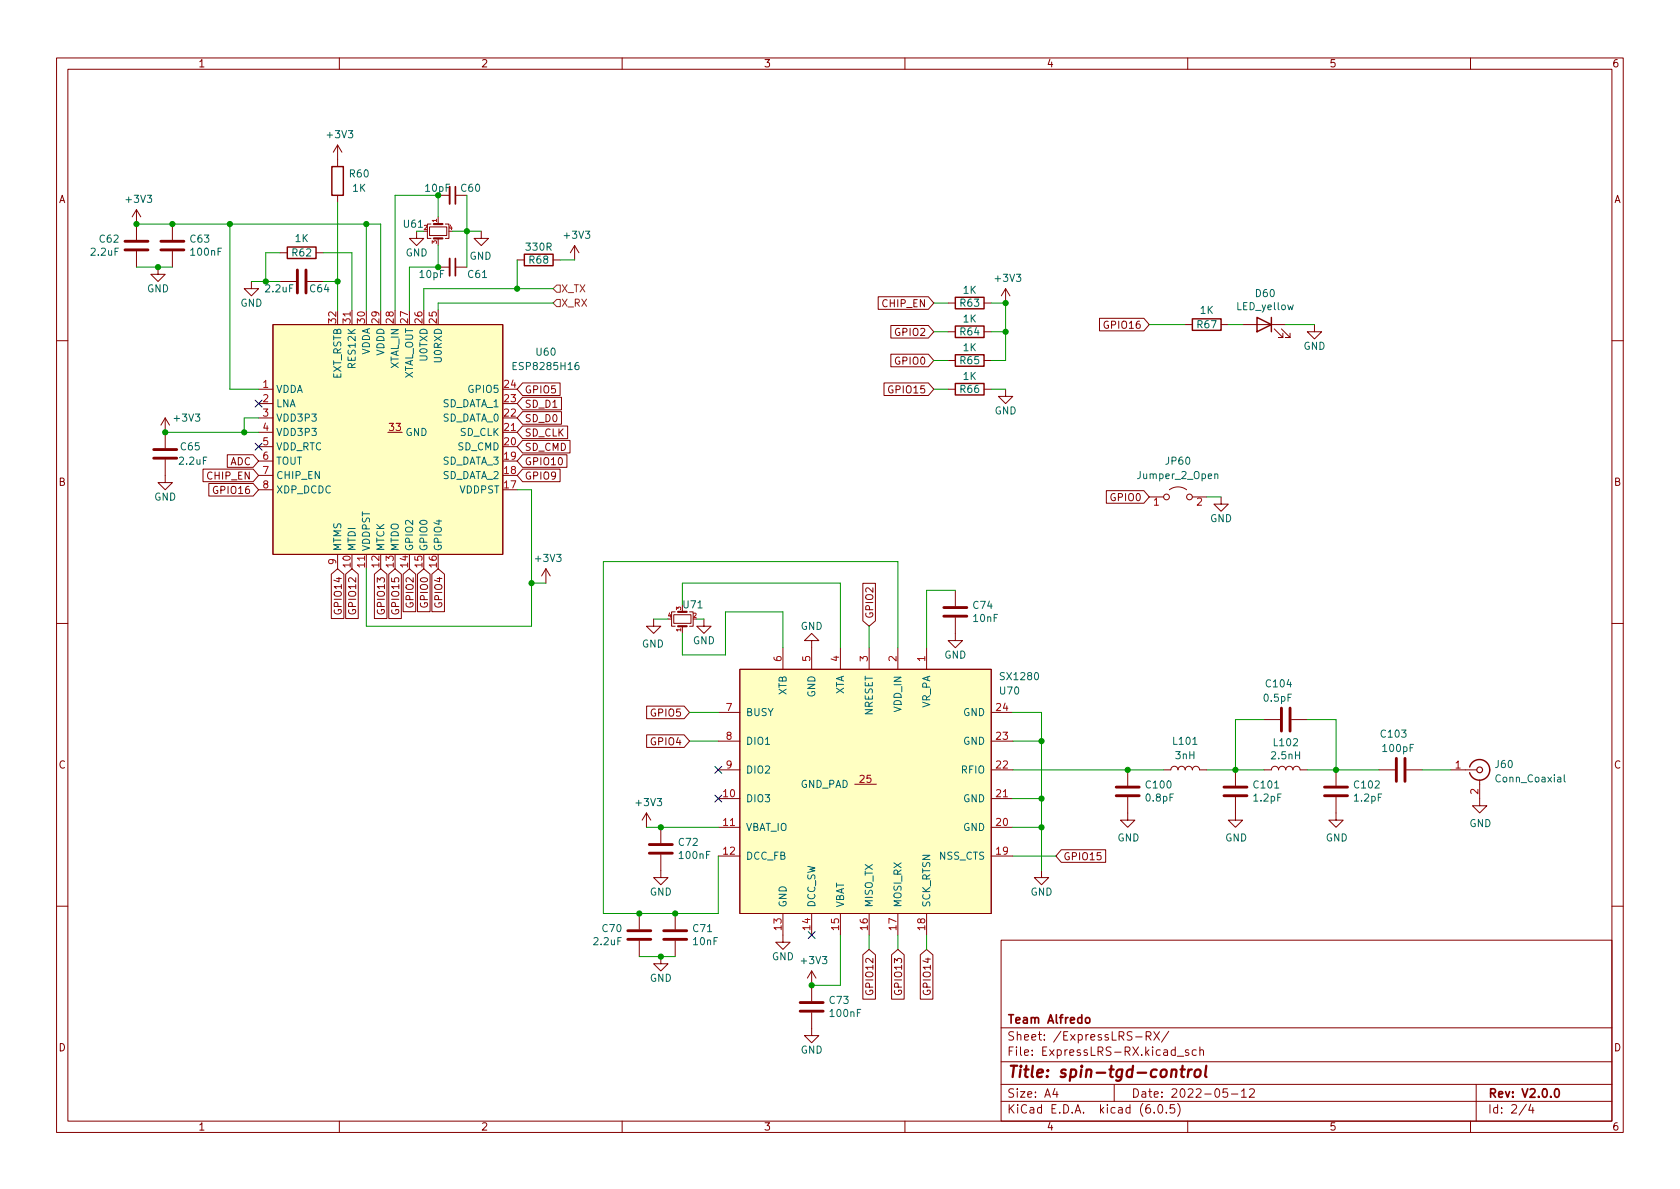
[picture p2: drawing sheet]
<svg xmlns="http://www.w3.org/2000/svg" width="297mm" height="210mm" viewBox="0 0 297 210" stroke-linecap="round" stroke-linejoin="round" font-family="sans-serif">
<g fill="none" stroke="#840000" stroke-width=".18">
<path d="M10 10.2h277v190.1h-277zM12 12.2h273v186.1h-273zM60 10.2v2M110 10.2v2M160 10.2v2M210 10.2v2M260 10.2v2M24.1 37.1l-.7 1.2M24.1 37.1v5.3M24.1 37.1l.8 1.2M30.5 39.6v2.8M59.7 25.6l-.8 1.3"/>
<path d="M59.7 25.6v3.9M59.7 34.5v1.3M59.7 25.6l.8 1.3M76.2 39.6h-.6v2.6h.6M77.5 38.3v1.3M78.7 39.6h.7v2.6h-.7M80.5 34.5h2M24.1 44.4v2.8M27.9 47.2v1.3h1.3l-1.3 1.3-1.2-1.3h1.2M30.5 44.4v2.8M44.4 49.8v1.2h1.3l-1.3 1.3-1.2-1.3h1.2M48.3 57.4h40.6v40.6h-40.6z"/>
<path d="M49.5 49.8h2.8M49.5 44.7h1.3M55.9 44.7h1.2M62.2 54.9v2.5M73.7 40.9v1.3h1.2l-1.2 1.2-1.3-1.2h1.3M75.9 40.1h3.1v1.6h-3.1zM77.5 42.2v1.2M77.5 47.2h2M80.5 47.2h2M85.1 40.9v1.3h-1.3l1.3 1.2 1.3-1.2h-1.3M91.4 46h1.3M97.8 46h1.3"/>
<path d="M101.6 43.4l-.8 1.3M101.6 43.4v2.6M101.6 43.4l.8 1.3M155.3 52.5h8.8l1 1.1-1 1.1h-8.8zM157.5 57.6h6.6l1 1.1-1 1.1h-6.6zM167.6 58.7h1.3M167.6 53.6h1.3M174 58.7h1.3M174 53.6h1.3M177.8 51l-.8 1.3M177.8 51v2.6M177.8 51l.8 1.3"/>
<path d="M194.4 56.3h7.8l1 1.1-1 1.1h-7.8zM209.5 57.4h1.3M215.9 57.4h1.3M219.7 57.4h7.6M225.3 58.2l1.5 1.5h-.7h.7v-.8M226.6 58.2l1.5 1.5h-.8h.8v-.8M232.4 57.4v1.3h1.3l-1.3 1.2-1.3-1.2h1.3M10 60.2h2M29.2 73.9l-.8 1.3M29.2 73.9v5.3M29.2 73.9l.8 1.3M45.7 68.8h2.6"/>
<path d="M45.7 71.4h2.6M45.7 76.4h2.6M45.7 73.9h2.6M45.7 79h2.6M68.6 76.4v1.3h1.2l-1.2 1.3-1.3-1.3h1.3M88.9 76.4h2.5M92.4 67.7h6.6v2.2h-6.6l-1-1.1zM92.4 77.9h8.4v2.2h-8.4l-1-1.1zM92.4 72.8h6.9v2.2h-6.9l-1-1.1zM92.4 70.3h6.9v2.2h-6.9l-1-1.1zM92.4 75.3h8v2.3h-8l-1-1.2zM156.3 67.7h7.8l1 1.1-1 1.1h-7.8z"/>
<path d="M157.5 62.6h6.6l1 1.1-1 1.2h-6.6zM167.6 68.8h1.3M167.6 63.7h1.3M174 68.8h1.3M174 63.7h1.3M177.8 68.8v1.3h1.3l-1.3 1.3-1.3-1.3h1.3M285 60.2h2M29.2 81.3v4h1.3l-1.3 1.3-1.3-1.3h1.3M35.9 83h8.9l.9 1.1-.9 1.1h-8.9zM36.9 85.5h7.9l.9 1.1-.9 1.1h-7.9zM40.2 80.4h4.6l.9 1.1-.9 1.1h-4.6zM45.7 81.5h2.6"/>
<path d="M45.7 84.1h2.6M45.7 86.6h2.6M59.7 98v2.6M64.8 98v2.6M92.4 80.4h7.8v2.2h-7.8l-1-1.1zM92.4 83h6.6v2.2h-6.6l-1-1.1zM195.6 86.8h6.6l1 1.1-1 1.1h-6.6zM203.2 87.9h2.5M206.8 86.6a2.54 2.54 0 0 1 3 0M210.8 87.9h2.6M215.9 87.9v1.2h1.3l-1.3 1.3-1.3-1.3h1.3M10 110.2h2"/>
<path d="M58.6 101.5l1.1-.9 1.1 .9v7.9h-2.2zM61.1 101.5l1.1-.9 1.1 .9v7.9h-2.2zM66.2 101.5l1.1-.9 1.1 .9v7.9h-2.2zM68.7 101.5l1.1-.9 1.2 .9v7.9h-2.3zM71.3 101.5l1.1-.9 1.1 .9v6.7h-2.2zM73.8 101.5l1.1-.9 1.1 .9v6.7h-2.2zM76.4 101.5l1.1-.9 1.1 .9v6.7h-2.2zM96.5 100.6l-.7 1.2M96.5 100.6v2.5M96.5 100.6l.8 1.2M115.6 109.5v1.2h-1.3l1.3 1.3 1.2-1.3h-1.2M119.1 108.7h3.1v1.5h-3.1z"/>
<path d="M119.4 108.2h-.7v2.5h.7M120.6 110.7v1.3M121.9 108.2h.7v2.5h-.7M124.5 109.5v1.2h1.2l-1.2 1.3-1.3-1.3h1.3M130.8 118.4h44.5v43.1h-44.5zM138.4 114.5v3.9M143.5 113.3h1.3l-1.3-1.3-1.3 1.3h1.3v5.1M148.6 114.5v3.9M152.6 103.1h2.2v6.7l-1.1 .9-1.1-.9zM153.7 114.5v3.9M158.7 114.5v3.9M163.8 114.5v3.9"/>
<path d="M168.9 109.2v4.1h1.3l-1.3 1.2-1.3-1.2h1.3M168.9 104.4v2.8M285 110.2h2M114.3 129.9h6.7l.9 1.2-.9 1.1h-6.7zM114.3 124.9h6.7l.9 1.1-.9 1.1h-6.7zM127 136.1h3.8M127 131.1h3.8M127 126h3.8M151.1 138.7h3.8v1.2h1.3l-1.3 1.3-1.2-1.3h1.2M175.3 136.1h3.8M175.3 131.1h3.8M175.3 126h3.8"/>
<path d="M199.4 136.1v2.8M205.7 136.1h1.3a.64 .64 0 0 1 .6-.6 .64 .64 0 0 1 .7 .6 .64 .64 0 0 1 .6-.6 .64 .64 0 0 1 .6 .6 .64 .64 0 0 1 .7-.6 .64 .64 0 0 1 .6 .6 .64 .64 0 0 1 .7-.6 .64 .64 0 0 1 .6 .6h1.3M218.4 136.1v2.8M223.5 136.1h1.3a.64 .64 0 0 1 .6-.6 .64 .64 0 0 1 .7 .6 .64 .64 0 0 1 .6-.6 .64 .64 0 0 1 .6 .6 .64 .64 0 0 1 .7-.6 .64 .64 0 0 1 .6 .6 .64 .64 0 0 1 .6-.6 .64 .64 0 0 1 .7 .6h1.2M223.5 127.2h2.8M228.3 127.2h2.8M236.2 136.1v2.8M243.8 136.1h2.8M248.7 136.1h2.8M256.5 136.1h4.6M261.6 137.9v4.6h1.3l-1.3 1.3-1.3-1.3h1.3M114.3 143.8l-.8 1.2"/>
<path d="M114.3 143.8v2.5M114.3 143.8l.8 1.2M116.8 151.1v4.1h1.3l-1.3 1.3-1.2-1.3h1.2M116.8 146.3v2.8M127 141.2h3.8M127 146.3h3.8M127 151.4h3.8M175.3 141.2h3.8M175.3 146.3h3.8M175.3 151.4h3.8M184.1 153.9v1.3h1.3l-1.3 1.3-1.2-1.3h1.2M187.6 150.3h7.9v2.2h-7.9l-.9-1.1z"/>
<path d="M199.4 141v4h1.3l-1.3 1.3-1.3-1.3h1.3M218.4 141v4h1.3l-1.3 1.3-1.2-1.3h1.2M236.2 141v4h1.3l-1.3 1.3-1.3-1.3h1.3M10 160.2h2M113 161.5v2.8M113 166.4v2.8M116.8 169.2v1.2h1.3l-1.3 1.3-1.2-1.3h1.2M119.4 161.5v2.8M119.4 166.4v2.8M138.4 161.5v5.1h1.3l-1.3 1.3-1.2-1.3h1.2M143.5 179.1v4h1.3l-1.3 1.3-1.3-1.3h1.3M143.5 171.7l-.8 1.3"/>
<path d="M143.5 161.5v3.8M143.5 171.7v5.3M143.5 171.7l.8 1.3M148.6 161.5v3.8M152.6 168.8l1.1-.9 1.1 .9v7.9h-2.2zM153.7 161.5v3.8M157.6 168.8l1.1-.9 1.2 .9v7.9h-2.3zM158.7 161.5v3.8M162.7 168.8l1.1-.9 1.1 .9v7.9h-2.2zM163.8 161.5v3.8M177 166.3h108v32h-108zM285 160.2h2"/>
<path d="M60 198.3v2M110 198.3v2M160 198.3v2M177 194.8h108M177 191.8h108M177 187.8h108M177 181.8h108M186.5 192.5l-.4 1h1M186.9 193v1M197 191.8v3M200.8 183.4h1.1M202.6 183.2l.8-.1 .1-.2-.1-.3-.2-.2h-.6v1.5"/>
<path d="M203 183.2l.5 .7M204 182.4l1 1.5M204.1 196.7v.1M204.9 195.4l.2-.1a.81 .81 0 0 1 .6 .7 .81 .81 0 0 1-.3 .8h-.2a.81 .81 0 0 1-.6-.6 .81 .81 0 0 1 .3-.8zM205 182.4l-1 1.5M206.2 196.7v.1M206.6 182.4l-1.2 1.9M207.6 195.3h-.7v.7l.2-.1 .5 .1 .1 .2-.1 .5-.2 .1-.5-.1M208.1 186.8h1.2M208.2 195.1a1.72 1.72 0 0 1 0 2.3M210 198.3v2M210.1 185.7l-.3-.1-.2 .2v.3l.5 .1v.4h-.5"/>
<path d="M211.5 185.7l-.4-.1-.3 .3v.4l.1 .3h.6M212.1 185.8l.3-.2 .3 .1 .1 .9M212.1 185.1v1.5M217 192.5h-.7l-.1 .7 .2-.1 .5 .1 .2 .2-.1 .5-.2 .1-.6-.1M217.7 193.5h1.2M219.5 193l.4-.5v1.5M219.5 194h.9M220.9 192.7l.6-.2 .2 .2 .1 .3-.9 1h.9M260 198.3v2M261 191.8v6.5M269.9 195.3l-1.3 1.9M270.6 195.3l-.3 1h.9"/>
<path d="M271 195.8v1"/>
<circle cx="206.2" cy="87.9" r=".51"/>
<circle cx="210.3" cy="87.9" r=".51"/>
</g>
<path d="M80.5 33v3.1M80.5 45.7v3.1M192 180.1l.2-.2 .4 .2 .1 .5-.1 .3h-.4l-.2-.1zM275.1 192.6l.1-.1a.81 .81 0 0 1 .6 .7 .81 .81 0 0 1-.3 .8h-.2a.81 .81 0 0 1-.5-.6 .81 .81 0 0 1 .3-.8z" fill="none" stroke="#840000" stroke-width=".3"/>
<path d="M207.2 189.3a.49 .49 0 0 1 .8 .1l-.1 1.1M208.7 189.1h.8M209.1 188.5l-.2 1.7 .1 .2 .3 .1M210.2 189.1l-.2 1.4M210.7 189.1l-.4 .1-.2 .3M211.4 189.3a.52 .52 0 0 1 .5-.2 .52 .52 0 0 1 .4 .4l-.1 .6a.55 .55 0 0 1-.5 .4 .55 .55 0 0 1-.5-.4zM213.3 188.5l-.2 1.7 .2 .3" fill="none" stroke="#840000" stroke-width=".4"/>
<g fill="none" stroke="#840000" stroke-width=".51">
<path d="M22.1 44.2h4.1M22.1 42.7h4.1M28.4 44.2h4.1M28.4 42.7h4.1M52.6 47.7v4.1M54.1 47.7v4.1M27.2 79.5h4M27.2 81h4M166.9 109h4M166.9 107.4h4M197.4 139.2h4M216.4 139.2h4.1"/>
<path d="M226.6 125.2v4.1M228.1 125.2v4.1M234.2 139.2h4.1M246.9 134.1v4.1M248.4 134.1v4.1M114.8 150.9h4.1M114.8 149.3h4.1M197.4 140.7h4M216.4 140.7h4.1M234.2 140.7h4.1M111 166.1h4.1M111 164.6h4.1"/>
<path d="M117.3 166.1h4.1M117.3 164.6h4.1M141.5 178.8h4M141.5 177.3h4"/>
</g>
<path d="M76.7 39.6h1.5M76.7 42.2h1.5M119.9 110.7h1.5M119.9 108.2h1.5" fill="none" stroke="#840000" stroke-width=".38"/>
<path d="M67.6 79.6a.59 .59 0 0 0-.7 .6 .59 .59 0 0 0 .7 .6l.1-.5h-.3M68.9 79.6v1.2l-.7-1.2v1.2M69.5 79.6a.64 .64 0 0 1 .8 .6 .64 .64 0 0 1-.8 .6zM214.8 83.9l.2-.1 .3 .1v.7M276.6 137v1.1l.2 .2M154 141.9a.59 .59 0 0 0-.8 .5 .59 .59 0 0 0 .8 .6v-.5h-.2M155.3 141.8v1.3l-.7-1.3v1.3M155.9 141.8a.64 .64 0 0 1 .7 .6 .64 .64 0 0 1-.7 .7z" fill="none" stroke="#006464" stroke-width=".18"/>
<path d="M79.5 33v3.1M79.5 45.7v3.1" fill="none" stroke="#840000" stroke-width=".33"/>
<path d="M58.7 29.5h2v5h-2zM50.8 43.7h5.1v2h-5.1zM92.7 45h5.1v2h-5.1zM168.9 57.7h5.1v2h-5.1zM168.9 52.6h5.1v2h-5.1zM210.8 56.4h5.1v2h-5.1zM222.2 56.1l2.6 1.3-2.6 1.3zM224.8 56.1v2.6M168.9 67.8h5.1v2h-5.1zM168.9 62.7h5.1v2.1h-5.1zM259.8 135.6a1.81 1.81 0 0 1 2.8-.9 1.81 1.81 0 0 1 0 2.9 1.81 1.81 0 0 1-2.8-1" fill="none" stroke="#840000" stroke-width=".25"/>
<circle cx="261.6" cy="136.1" r=".51" fill="none" stroke="#840000" stroke-width=".2"/>
<g fill="#ffffc2" stroke="#ffffc2" stroke-width=".18">
<path d="M48.3 57.4h40.6v40.6h-40.6z"/>
<path d="M130.8 118.4h44.5v43.1h-44.5z"/>
</g>
<path d="M97.8 51l.6-.6h.7v1.3h-.7zM98.4 53h.7v1.2h-.7l-.6-.6z" fill="none" stroke="#725600" stroke-width=".18"/>
<g fill="none" stroke="#009600" stroke-width=".18">
<path d="M24.1 39.6h43.2v15.3M40.6 39.6v29.2h5.1M59.7 35.8v19.1M64.8 39.6v15.3M77.5 38.3v-3.8h-7.7v20.4M82.5 34.5v12.7M24.1 47.2h6.4M44.4 49.8h5.1M49.5 44.7h-2.5v5.1M57.1 49.8h2.6M57.1 44.7h5.1v10.2M77.5 43.4v3.8h-5.1v7.7"/>
<path d="M80 40.9h5.1M91.4 46v5M97.8 53.6h-20.3v1.3M97.8 51h-22.9v3.9M99.1 46h2.5M165.1 53.6h2.5M165.1 58.7h2.5M175.3 53.6h2.5v10.1h-2.5M175.3 58.7h2.5M203.2 57.4h6.3M217.2 57.4h2.5M227.3 57.4h5.1"/>
<path d="M29.2 76.4h16.5M45.7 73.9h-2.5v2.5M165.1 63.7h2.5M165.1 68.8h2.5M175.3 68.8h2.5M91.4 86.6h2.6v24.1h-29.2v-10.1M213.4 87.9h2.5M94 103.1h2.5M115.6 109.5h2.5M120.6 106.9v-3.8h28v11.4M120.6 112v3.8h7.7v-7.6h10.1v6.3M123.2 109.5h1.3"/>
<path d="M153.7 110.7v3.8M158.7 114.5v-15.2h-52v62.2h20.3v-10.1M168.9 104.4h-5.1v10.1M121.9 131.1h5.1M121.9 126h5.1M179.1 131.1h5M179.1 136.1h26.6M179.1 126h5v27.9M213.4 136.1h10.1M223.5 127.2h-5.1v8.9M231.1 136.1h12.7M231.1 127.2h5.1v8.9"/>
<path d="M251.5 136.1h5M114.3 146.3h12.7M179.1 146.3h5M179.1 141.2h5M179.1 151.4h7.6M113 169.2h6.4M148.6 165.3v8.9h-5.1M153.7 165.3v2.6M158.7 165.3v2.6M163.8 165.3v2.6"/>
</g>
<path d="M45.1 78.4l1.2 1.2M45.1 70.8l1.2 1.2M46.3 78.4l-1.2 1.2M46.3 70.8l-1.2 1.2M126.4 135.5l1.2 1.2M127.6 135.5l-1.2 1.2M126.4 140.6l1.2 1.2M127.6 140.6l-1.2 1.2M142.9 164.7l1.2 1.3M144.1 164.7l-1.2 1.3" fill="none" stroke="#000084" stroke-width=".18"/>
<g fill="#009600" stroke="#009600" stroke-width=".18">
<circle cx="77.5" cy="34.5" r=".46"/>
<circle cx="82.5" cy="40.9" r=".46"/>
<circle cx="64.8" cy="39.6" r=".46"/>
<circle cx="113" cy="161.5" r=".46"/>
<circle cx="119.4" cy="161.5" r=".46"/>
<circle cx="143.5" cy="174.2" r=".46"/>
<circle cx="116.8" cy="169.2" r=".46"/>
<circle cx="177.8" cy="53.6" r=".46"/>
<circle cx="177.8" cy="58.7" r=".46"/>
<circle cx="59.7" cy="49.8" r=".46"/>
<circle cx="91.4" cy="51" r=".46"/>
<circle cx="29.2" cy="76.4" r=".46"/>
<circle cx="43.2" cy="76.4" r=".46"/>
<circle cx="77.5" cy="47.2" r=".46"/>
<circle cx="94" cy="103.1" r=".46"/>
<circle cx="116.8" cy="146.3" r=".46"/>
<circle cx="184.1" cy="141.2" r=".46"/>
<circle cx="218.4" cy="136.1" r=".46"/>
<circle cx="236.2" cy="136.1" r=".46"/>
<circle cx="184.1" cy="131.1" r=".46"/>
<circle cx="184.1" cy="146.3" r=".46"/>
<circle cx="199.4" cy="136.1" r=".46"/>
<circle cx="40.6" cy="39.6" r=".46"/>
<circle cx="30.5" cy="39.6" r=".46"/>
<circle cx="47" cy="49.8" r=".46"/>
<circle cx="24.1" cy="39.6" r=".46"/>
<circle cx="27.9" cy="47.2" r=".46"/>
</g>
<text font-size="2.8" fill="#840000" x="178" y="190.6">Title: spin-tgd-control</text>
<g font-size="2.1" fill="#840000">
<text x="178" y="184">Sheet: /ExpressLRS-RX/</text>
<text x="178" y="181">Team Alfredo</text>
<text x="178" y="186.7">File: ExpressLRS-RX.kicad_sch</text>
<text x="178" y="196.9">KiCad E.D.A. kicad (6.0.5)</text>
<text x="178" y="194.1">Size: A4</text>
<text x="200" y="194.1">Date: 2022-05-12</text>
<text x="263" y="194.1">Rev: V2.0.0</text>
<text x="263" y="196.9">Id: 2/4</text>
</g>
<g font-size="1.8" fill="#840000">
<text x="35" y="11.9">1</text>
<text x="85" y="11.9">2</text>
<text x="135" y="11.9">3</text>
<text x="185" y="11.9">4</text>
<text x="235" y="11.9">5</text>
<text x="285" y="11.9">6</text>
<text x="10.3" y="35.9">A</text>
<text x="285.3" y="35.9">A</text>
<text x="156.2" y="54.3">CHIP_EN</text>
<text x="158.4" y="59.4">GPIO2</text>
<text x="195.5" y="58.1">GPIO16</text>
<text x="158.4" y="64.5">GPIO0</text>
<text x="92.7" y="69.6">GPIO5</text>
<text x="157.4" y="69.6">GPIO15</text>
<text x="92.7" y="74.6">SD_D0</text>
<text x="92.7" y="72.1">SD_D1</text>
<text x="92.7" y="77.2">SD_CLK</text>
<text x="40.6" y="82.3">ADC</text>
<text x="92.7" y="82.3">GPIO10</text>
<text x="92.7" y="79.7">SD_CMD</text>
<text x="10.3" y="85.9">B</text>
<text x="36.8" y="84.8">CHIP_EN</text>
<text x="38.1" y="87.3">GPIO16</text>
<text x="92.7" y="84.8">GPIO9</text>
<text x="196.5" y="88.6">GPIO0</text>
<text x="285.3" y="85.9">B</text>
<text x="73.1" y="107.3" transform="rotate(-90 73.1 107.3)">GPIO2</text>
<text x="75.7" y="107.3" transform="rotate(-90 75.7 107.3)">GPIO0</text>
<text x="78.2" y="107.3" transform="rotate(-90 78.2 107.3)">GPIO4</text>
<text x="60.4" y="108.2" transform="rotate(-90 60.4 108.2)">GPIO14</text>
<text x="63" y="108.2" transform="rotate(-90 63 108.2)">GPIO12</text>
<text x="68" y="108.2" transform="rotate(-90 68 108.2)">GPIO13</text>
<text x="70.6" y="108.2" transform="rotate(-90 70.6 108.2)">GPIO15</text>
<text x="154.4" y="109.5" transform="rotate(-90 154.4 109.5)">GPIO2</text>
<text x="115.2" y="131.8">GPIO4</text>
<text x="115.2" y="126.7">GPIO5</text>
<text x="10.3" y="135.9">C</text>
<text x="285.3" y="135.9">C</text>
<text x="188" y="152.1">GPIO15</text>
<text x="154.4" y="175.5" transform="rotate(-90 154.4 175.5)">GPIO12</text>
<text x="159.5" y="175.5" transform="rotate(-90 159.5 175.5)">GPIO13</text>
<text x="164.6" y="175.5" transform="rotate(-90 164.6 175.5)">GPIO14</text>
<text x="10.3" y="185.9">D</text>
<text x="285.3" y="185.9">D</text>
<text x="35" y="199.9">1</text>
<text x="85" y="199.9">2</text>
<text x="135" y="199.9">3</text>
<text x="185" y="199.9">4</text>
<text x="235" y="199.9">5</text>
<text x="285" y="199.9">6</text>
</g>
<g font-size="1.8" fill="#006464">
<text x="58" y="24.4">+3V3</text>
<text x="22.4" y="35.9">+3V3</text>
<text x="61.9" y="31.4">R60</text>
<text x="62.4" y="33.9">1K</text>
<text x="75.3" y="33.9">10pF</text>
<text x="81.6" y="33.9">C60</text>
<text x="16.2" y="45.2">2.2uF</text>
<text x="17.7" y="42.9">C62</text>
<text x="33.7" y="42.9">C63</text>
<text x="33.9" y="45.2">100nF</text>
<text x="51.7" y="45.3">R62</text>
<text x="52.2" y="42.8">1K</text>
<text x="71.7" y="45.3">GND</text>
<text x="83" y="45.9">GND</text>
<text x="93.1" y="44.3">330R</text>
<text x="93.6" y="46.6">R68</text>
<text x="99.9" y="42.2">+3V3</text>
<text x="26" y="51.7">GND</text>
<text x="47" y="51.7">2.2uF</text>
<text x="54.9" y="51.7">C64</text>
<text x="74.3" y="49.1">10pF</text>
<text x="82.8" y="49.1">C61</text>
<text x="170.3" y="51.9">1K</text>
<text x="176.1" y="49.8">+3V3</text>
<text x="222.1" y="52.5">D60</text>
<text x="42.5" y="54.2">GND</text>
<text x="169.8" y="59.3">R64</text>
<text x="169.8" y="54.2">R63</text>
<text x="170.3" y="57">1K</text>
<text x="211.7" y="58">R67</text>
<text x="212.2" y="55.5">1K</text>
<text x="218.7" y="54.8">LED_yellow</text>
<text x="62.9" y="64.8" transform="rotate(-90 62.9 64.8)">RES12K</text>
<text x="65.4" y="62.9" transform="rotate(-90 65.4 62.9)">VDDA</text>
<text x="67.9" y="62.9" transform="rotate(-90 67.9 62.9)">VDDD</text>
<text x="70.5" y="65.3" transform="rotate(-90 70.5 65.3)">XTAL_IN</text>
<text x="75.6" y="63.7" transform="rotate(-90 75.6 63.7)">U0TXD</text>
<text x="78.1" y="63.9" transform="rotate(-90 78.1 63.9)">U0RXD</text>
<text x="91.2" y="65.4">ESP8285H16</text>
<text x="94.9" y="62.9">U60</text>
<text x="169.8" y="64.4">R65</text>
<text x="170.3" y="62.1">1K</text>
<text x="230.4" y="61.8">GND</text>
<text x="48.8" y="69.5">VDDA</text>
<text x="60.3" y="67.1" transform="rotate(-90 60.3 67.1)">EXT_RSTB</text>
<text x="73" y="67.2" transform="rotate(-90 73 67.2)">XTAL_OUT</text>
<text x="83" y="69.5">GPIO5</text>
<text x="169.8" y="69.5">R66</text>
<text x="170.3" y="67.2">1K</text>
<text x="30.9" y="74.5">+3V3</text>
<text x="48.8" y="72">LNA</text>
<text x="48.8" y="74.5">VDD3P3</text>
<text x="48.8" y="77.1">VDD3P3</text>
<text x="71.6" y="77.1">GND</text>
<text x="78.1" y="74.5">SD_DATA_0</text>
<text x="78.1" y="72">SD_DATA_1</text>
<text x="81.3" y="77.1">SD_CLK</text>
<text x="175.8" y="73.3">GND</text>
<text x="31.8" y="82.2">2.2uF</text>
<text x="32" y="79.6">C65</text>
<text x="48.8" y="79.6">VDD_RTC</text>
<text x="48.8" y="82.2">TOUT</text>
<text x="78.1" y="82.2">SD_DATA_3</text>
<text x="80.9" y="79.6">SD_CMD</text>
<text x="206.2" y="82.2">JP60</text>
<text x="27.2" y="88.5">GND</text>
<text x="48.8" y="84.7">CHIP_EN</text>
<text x="48.8" y="87.2">XDP_DCDC</text>
<text x="78.1" y="84.7">SD_DATA_2</text>
<text x="81.2" y="87.2">VDDPST</text>
<text x="201.3" y="84.7">Jumper_2_Open</text>
<text x="213.9" y="92.3">GND</text>
<text x="60.3" y="97.5" transform="rotate(-90 60.3 97.5)">MTMS</text>
<text x="62.9" y="97.5" transform="rotate(-90 62.9 97.5)">MTDI</text>
<text x="65.4" y="97.5" transform="rotate(-90 65.4 97.5)">VDDPST</text>
<text x="67.9" y="97.5" transform="rotate(-90 67.9 97.5)">MTCK</text>
<text x="70.5" y="97.5" transform="rotate(-90 70.5 97.5)">MTDO</text>
<text x="73" y="97.5" transform="rotate(-90 73 97.5)">GPIO2</text>
<text x="75.6" y="97.5" transform="rotate(-90 75.6 97.5)">GPIO0</text>
<text x="78.1" y="97.5" transform="rotate(-90 78.1 97.5)">GPIO4</text>
<text x="94.8" y="99.4">+3V3</text>
<text x="120.9" y="107.6">U71</text>
<text x="172.1" y="107.7">C74</text>
<text x="122.5" y="113.9">GND</text>
<text x="141.5" y="111.4">GND</text>
<text x="172.2" y="110">10nF</text>
<text x="113.5" y="114.5">GND</text>
<text x="166.9" y="116.5">GND</text>
<text x="139.1" y="122.9" transform="rotate(-90 139.1 122.9)">XTB</text>
<text x="144.1" y="123.3" transform="rotate(-90 144.1 123.3)">GND</text>
<text x="149.2" y="122.9" transform="rotate(-90 149.2 122.9)">XTA</text>
<text x="159.4" y="125.9" transform="rotate(-90 159.4 125.9)">VDD_IN</text>
<text x="164.5" y="125.3" transform="rotate(-90 164.5 125.3)">VR_PA</text>
<text x="176.9" y="122.8">U70</text>
<text x="177.1" y="120.3">SX1280</text>
<text x="223.6" y="124.1">0.5pF</text>
<text x="224" y="121.5">C104</text>
<text x="131.8" y="126.6">BUSY</text>
<text x="131.8" y="131.7">DIO1</text>
<text x="154.3" y="126.5" transform="rotate(-90 154.3 126.5)">NRESET</text>
<text x="170.3" y="131.7">GND</text>
<text x="170.3" y="126.6">GND</text>
<text x="207.5" y="131.7">L101</text>
<text x="225.3" y="131.9">L102</text>
<text x="244.3" y="130.4">C103</text>
<text x="131.8" y="136.8">DIO2</text>
<text x="170" y="136.8">RFIO</text>
<text x="207.9" y="134.2">3nH</text>
<text x="224.9" y="134.3">2.5nH</text>
<text x="244.6" y="133">100pF</text>
<text x="264.5" y="135.8">J60</text>
<text x="112.6" y="142.5">+3V3</text>
<text x="131.8" y="141.9">DIO3</text>
<text x="141.5" y="139.3">GND_PAD</text>
<text x="170.3" y="141.9">GND</text>
<text x="202.7" y="141.7">0.8pF</text>
<text x="202.7" y="139.4">C100</text>
<text x="221.8" y="141.7">1.2pF</text>
<text x="221.8" y="139.4">C101</text>
<text x="239.5" y="141.7">1.2pF</text>
<text x="239.6" y="139.4">C102</text>
<text x="264.7" y="138.3">Conn_Coaxial</text>
<text x="120.1" y="149.6">C72</text>
<text x="131.8" y="146.9">VBAT_IO</text>
<text x="170.3" y="146.9">GND</text>
<text x="197.6" y="148.8">GND</text>
<text x="216.6" y="148.8">GND</text>
<text x="234.4" y="148.8">GND</text>
<text x="259.8" y="146.2">GND</text>
<text x="120.2" y="151.9">100nF</text>
<text x="131.8" y="152">DCC_FB</text>
<text x="166.1" y="152">NSS_CTS</text>
<text x="114.9" y="158.4">GND</text>
<text x="139.1" y="160.5" transform="rotate(-90 139.1 160.5)">GND</text>
<text x="144.1" y="160.5" transform="rotate(-90 144.1 160.5)">DCC_SW</text>
<text x="149.2" y="160.5" transform="rotate(-90 149.2 160.5)">VBAT</text>
<text x="154.3" y="160.5" transform="rotate(-90 154.3 160.5)">MISO_TX</text>
<text x="159.4" y="160.5" transform="rotate(-90 159.4 160.5)">MOSI_RX</text>
<text x="164.5" y="160.5" transform="rotate(-90 164.5 160.5)">SCK_RTSN</text>
<text x="182.2" y="158.4">GND</text>
<text x="105.1" y="167.1">2.2uF</text>
<text x="106.6" y="164.8">C70</text>
<text x="122.6" y="164.8">C71</text>
<text x="122.6" y="167.1">10nF</text>
<text x="114.9" y="173.6">GND</text>
<text x="136.5" y="169.8">GND</text>
<text x="141.8" y="170.5">+3V3</text>
<text x="146.7" y="177.5">C73</text>
<text x="146.9" y="179.8">100nF</text>
<text x="141.5" y="186.3">GND</text>
</g>
<text font-size="1.8" fill="#009600" x="71.5" y="40.3">U61</text>
<g font-size="1.8" fill="#725600">
<text x="99.2" y="51.7">X_TX</text>
<text x="99.2" y="54.2">X_RX</text>
</g>
<g font-size="1.8" fill="#a90000">
<text x="59.4" y="57.1" transform="rotate(-90 59.4 57.1)">32</text>
<text x="62" y="57.1" transform="rotate(-90 62 57.1)">31</text>
<text x="64.5" y="57.1" transform="rotate(-90 64.5 57.1)">30</text>
<text x="67.1" y="57.1" transform="rotate(-90 67.1 57.1)">29</text>
<text x="69.6" y="57.1" transform="rotate(-90 69.6 57.1)">28</text>
<text x="72.1" y="57.1" transform="rotate(-90 72.1 57.1)">27</text>
<text x="74.7" y="57.1" transform="rotate(-90 74.7 57.1)">26</text>
<text x="77.2" y="57.1" transform="rotate(-90 77.2 57.1)">25</text>
<text x="46.5" y="68.6">1</text>
<text x="46.5" y="71.1">2</text>
<text x="89.2" y="71.1">23</text>
<text x="89.2" y="68.6">24</text>
<text x="46.5" y="73.7">3</text>
<text x="46.5" y="76.2">4</text>
<text x="68.9" y="76.2">33</text>
<text x="89.2" y="76.2">21</text>
<text x="89.2" y="73.7">22</text>
<text x="46.5" y="78.7">5</text>
<text x="46.5" y="81.3">6</text>
<text x="46.5" y="83.8">7</text>
<text x="89.2" y="83.8">18</text>
<text x="89.2" y="81.3">19</text>
<text x="89.2" y="78.7">20</text>
<text x="46.5" y="86.4">8</text>
<text x="89.2" y="86.4">17</text>
<text x="204" y="89.4">1</text>
<text x="211.6" y="89.4">2</text>
<text x="59.4" y="99.8" transform="rotate(-90 59.4 99.8)">9</text>
<text x="62" y="100.3" transform="rotate(-90 62 100.3)">10</text>
<text x="64.5" y="100.3" transform="rotate(-90 64.5 100.3)">11</text>
<text x="67.1" y="100.3" transform="rotate(-90 67.1 100.3)">12</text>
<text x="69.6" y="100.3" transform="rotate(-90 69.6 100.3)">13</text>
<text x="72.1" y="100.3" transform="rotate(-90 72.1 100.3)">14</text>
<text x="74.7" y="100.3" transform="rotate(-90 74.7 100.3)">15</text>
<text x="77.2" y="100.3" transform="rotate(-90 77.2 100.3)">16</text>
<text x="138.2" y="116.9" transform="rotate(-90 138.2 116.9)">6</text>
<text x="143.3" y="116.9" transform="rotate(-90 143.3 116.9)">5</text>
<text x="148.3" y="116.9" transform="rotate(-90 148.3 116.9)">4</text>
<text x="153.4" y="116.9" transform="rotate(-90 153.4 116.9)">3</text>
<text x="158.5" y="116.9" transform="rotate(-90 158.5 116.9)">2</text>
<text x="163.6" y="116.9" transform="rotate(-90 163.6 116.9)">1</text>
<text x="128.4" y="125.7">7</text>
<text x="176.2" y="125.7">24</text>
<text x="128.4" y="130.8">8</text>
<text x="176.2" y="130.8">23</text>
<text x="128.4" y="135.9">9</text>
<text x="176.2" y="135.9">22</text>
<text x="257.3" y="135.9">1</text>
<text x="127.9" y="141">10</text>
<text x="152.1" y="138.4">25</text>
<text x="176.2" y="141">21</text>
<text x="261.4" y="140.4" transform="rotate(-90 261.4 140.4)">2</text>
<text x="127.9" y="146">11</text>
<text x="176.2" y="146">20</text>
<text x="127.9" y="151.1">12</text>
<text x="176.2" y="151.1">19</text>
<text x="138.2" y="164.4" transform="rotate(-90 138.2 164.4)">13</text>
<text x="143.3" y="164.4" transform="rotate(-90 143.3 164.4)">14</text>
<text x="148.3" y="164.4" transform="rotate(-90 148.3 164.4)">15</text>
<text x="153.4" y="164.4" transform="rotate(-90 153.4 164.4)">16</text>
<text x="158.5" y="164.4" transform="rotate(-90 158.5 164.4)">17</text>
<text x="163.6" y="164.4" transform="rotate(-90 163.6 164.4)">18</text>
</g>
<g font-size="1.1" fill="#a90000">
<text x="75" y="40.6">2</text>
<text x="77.2" y="39.3" transform="rotate(-90 77.2 39.3)">1</text>
<text x="79.4" y="40.6">4</text>
<text x="77.2" y="43.1" transform="rotate(-90 77.2 43.1)">3</text>
<text x="120.4" y="107.9" transform="rotate(-90 120.4 107.9)">3</text>
<text x="118.1" y="109.2">4</text>
<text x="120.4" y="111.7" transform="rotate(-90 120.4 111.7)">1</text>
<text x="122.6" y="109.2">2</text>
</g>
</svg>
